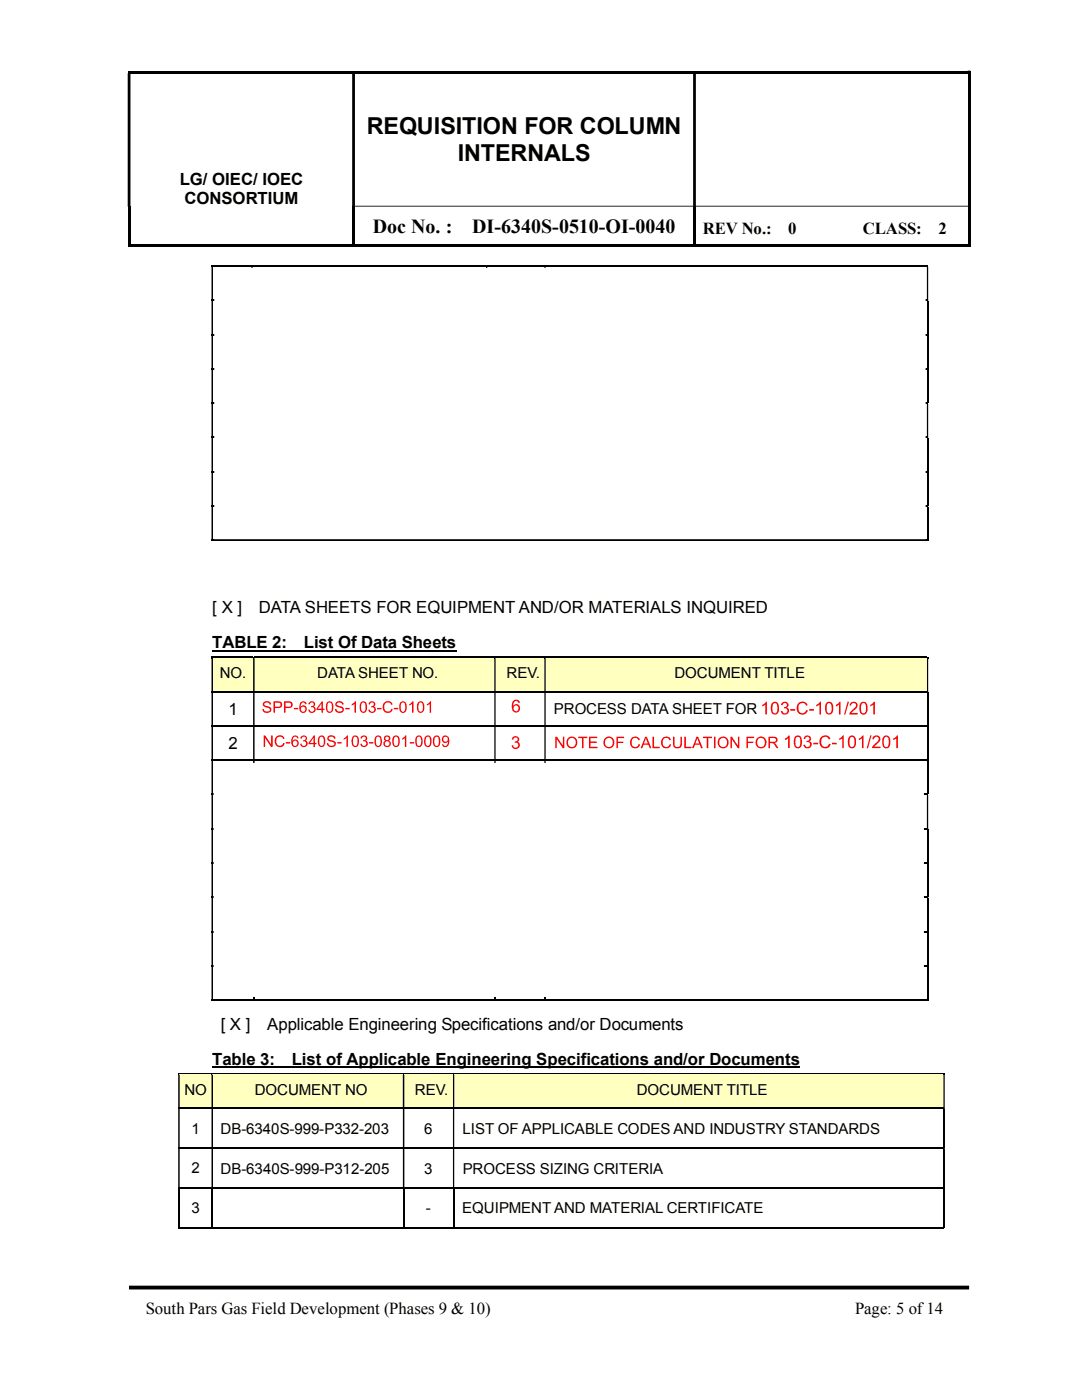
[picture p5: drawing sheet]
<svg xmlns="http://www.w3.org/2000/svg" width="216mm" height="279mm" viewBox="0 0 216 279" stroke-linecap="round" stroke-linejoin="round" font-family="sans-serif">
<g fill="#000">
<path d="M25.5 14.1h168.1v.5h-168.1z" fill-rule="evenodd"/>
<path d="M193.1 14.1h.5v.5h-.5zM25.5 14.6h.5v26.5h-.5zM70.3 14.6h.5v26.5h-.5zM138.3 14.6h.6v26.5h-.6z" fill-rule="evenodd"/>
<path d="M25.5 41.1h.5v.1h-.5zM70.3 41.1h123.3v.1h-123.3z" fill-rule="evenodd"/>
<path d="M42.2 53.2h.3v6.7h-.3zM50.2 53.2h.2v6.7h-.2zM97 53.2h.2v6.7h-.2zM108.6 53.2h.3v6.7h-.3zM185 53.2h.2v6.7h-.2z" fill-rule="evenodd"/>
<path d="M185 59.8h.2v.3h-.2zM42.2 60.1h.3v6.6h-.3zM50.2 60.1h.2v6.6h-.2zM97 60.1h.2v6.6h-.2zM108.6 60.1h.3v6.6h-.3z" fill-rule="evenodd"/>
<path d="M193.1 41.2h.5v8.1h-.5z" fill-rule="evenodd"/>
<path d="M185 66.7h.2v.3h-.2zM42.2 66.9h.3v6.6h-.3zM50.2 66.9h.2v6.6h-.2zM97 66.9h.2v6.6h-.2zM108.6 66.9h.3v6.6h-.3z" fill-rule="evenodd"/>
<path d="M185 73.5h.2v.3h-.2zM42.2 73.7h.3v6.7h-.3zM50.2 73.7h.2v6.7h-.2zM97 73.7h.2v6.7h-.2zM108.6 73.7h.3v6.7h-.3z" fill-rule="evenodd"/>
<path d="M42.2 80.6h.3v6.6h-.3zM50.2 80.6h.2v6.6h-.2zM97 80.6h.2v6.6h-.2zM108.6 80.6h.3v6.6h-.3zM185 80.6h.2v6.6h-.2z" fill-rule="evenodd"/>
<path d="M185 87.2h.2v.3h-.2zM42.2 87.4h.3v6.7h-.3zM50.2 87.4h.2v6.7h-.2zM97 87.4h.2v6.7h-.2zM108.6 87.4h.3v6.7h-.3z" fill-rule="evenodd"/>
<path d="M185 94h.2v.3h-.2zM42.2 94.3h.3v6.6h-.3zM50.2 94.3h.2v6.6h-.2zM97 94.3h.2v6.6h-.2zM108.6 94.3h.3v6.6h-.3z" fill-rule="evenodd"/>
<path d="M185 100.8h.2v.4h-.2zM42.2 101.1h.3v6.6h-.3z" fill-rule="evenodd"/>
</g>
<g fill="#000">
<path d="M193.1 14.6h.5v26.5h-.5zM25.5 41.2h.5v8.1h-.5zM25.5 48.8h44.8v.5h-44.8zM70.3 41.2h.5v8.1h-.5zM70.8 48.8h67.5v.5h-67.5zM138.3 41.2h.6v8.1h-.6zM138.8 48.8h54.3v.5h-54.3zM42.2 66.7h.3v.3h-.3zM50.2 66.7h.2v.3h-.2zM97 66.7h.2v.3h-.2zM108.6 66.7h.3v.3h-.3zM42.2 94h.3v.3h-.3z"/>
<path d="M50.2 94h.2v.3h-.2zM97 94h.2v.3h-.2zM108.6 94h.3v.3h-.3zM42.2 100.8h.3v.4h-.3zM50.2 100.8h.2v.4h-.2zM97 100.8h.2v.4h-.2zM108.6 100.8h.3v.4h-.3z"/>
</g>
<path d="M25.7 257h167.7" fill="none" stroke="#000" stroke-width=".76" stroke-linecap="butt"/>
<path d="M42.2 53.1h143M42.2 107.8h142.8" fill="none" stroke="#000" stroke-width=".21"/>
<path d="M42.2 60h142.8M42.2 73.6h142.8M42.2 80.5h143M42.2 87.3h142.8M42.5 101h7.7M50.4 101h46.6M97.2 101h11.4M108.8 101h76.2" fill="none" stroke="#000" stroke-width=".3"/>
<g fill="none" stroke="#000" stroke-width=".25">
<path d="M42.5 66.8h7.7M50.4 66.8h46.6M97.2 66.8h11.4M108.8 66.8h76.2M185.1 60.1v6.6M185.1 66.9v6.6M185.1 73.7v6.7M42.5 94.1h7.7M50.4 94.1h46.6M97.2 94.1h11.4M108.8 94.1h76.2M185.1 87.4v6.7"/>
<path d="M185.1 94.3v6.6M50.3 101.1v6.6M97.1 101.1v6.6M108.8 101.1v6.6M185.1 101.1v6.8"/>
</g>
<path d="M42.3 129.9h48.8" fill="none" stroke="#000" stroke-width=".38"/>
<g fill="#ffffbf">
<path d="M42.8 132.2h7.4v4.8h-7.4z"/>
<path d="M42.5 131.4h8v6.6h-8z"/>
<path d="M51.1 132.2h47.2v4.8h-47.2z"/>
<path d="M50.8 131.4h47.9v6.6h-47.9z"/>
<path d="M99.2 132.2h9.1v4.8h-9.1z"/>
<path d="M98.8 131.4h9.8v6.6h-9.8z"/>
<path d="M109.2 132.9h75.4v3.5h-75.4z"/>
<path d="M108.8 131.4h76.2v6.6h-76.2z"/>
</g>
<g fill="#000">
<path d="M42.2 131.1h.3v.3h-.3zM42.2 137.9h.3v.3h-.3zM50.5 131.1h.3v.3h-.3zM50.5 137.9h.3v.3h-.3zM98.6 131.1h.3v.3h-.3zM98.6 137.9h.3v.3h-.3zM108.6 131.1h.3v.3h-.3zM108.6 137.9h.3v.3h-.3zM42.2 144.8h.3v.3h-.3zM50.5 144.8h.3v.3h-.3zM98.6 144.8h.3v.3h-.3zM108.6 144.8h.3v.3h-.3z"/>
<path d="M42.2 172.1h.3v.3h-.3zM50.5 172.1h.3v.3h-.3zM98.6 172.1h.3v.3h-.3zM108.6 172.1h.3v.3h-.3zM42.2 185.8h.3v.3h-.3zM50.5 185.8h.3v.3h-.3zM98.6 185.8h.3v.3h-.3zM108.6 185.8h.3v.3h-.3z"/>
</g>
<path d="M42.2 131.2h8.3M50.8 131.2h47.9M98.8 131.2h9.8M108.8 131.2h76.2M42.2 151.7h142.8M42.2 158.6h143M42.2 165.4h142.8M42.2 179.1h142.8M42.2 192.8h142.8M50.7 192.9v6.6" fill="none" stroke="#000" stroke-width=".3"/>
<path d="M42.5 131.4h8M50.8 131.4h47.9M98.8 131.4h9.8M108.8 131.4h76.2" fill="none" stroke="#ffffbf" stroke-width=".2"/>
<g fill="#000">
<path d="M42.2 131.4h.3v6.6h-.3zM50.5 131.4h.3v6.6h-.3zM98.6 131.4h.3v6.6h-.3zM108.6 131.4h.3v6.6h-.3zM185 131.4h.2v6.6h-.2z" fill-rule="evenodd"/>
<path d="M185 131.1h.2v.3h-.2z" fill-rule="evenodd"/>
<path d="M185 137.9h.2v.3h-.2zM42.2 138.2h.3v6.6h-.3zM50.5 138.2h.3v6.6h-.3zM98.6 138.2h.3v6.6h-.3zM108.6 138.2h.3v6.6h-.3z" fill-rule="evenodd"/>
<path d="M42.2 158.7h.3v6.6h-.3zM50.5 158.7h.3v6.6h-.3zM98.6 158.7h.3v6.6h-.3zM108.6 158.7h.3v6.6h-.3zM185 158.7h.2v6.6h-.2z" fill-rule="evenodd"/>
<path d="M185 144.8h.2v.3h-.2zM42.2 145h.3v6.6h-.3zM50.5 145h.3v6.6h-.3zM98.6 145h.3v6.6h-.3zM108.6 145h.3v6.6h-.3z" fill-rule="evenodd"/>
<path d="M185 151.6h.2v.3h-.2zM42.2 151.8h.3v6.7h-.3zM50.5 151.8h.3v6.7h-.3zM98.6 151.8h.3v6.7h-.3zM108.6 151.8h.3v6.7h-.3z" fill-rule="evenodd"/>
<path d="M185 165.3h.2v.3h-.2zM42.2 165.5h.3v6.7h-.3zM50.5 165.5h.3v6.7h-.3zM98.6 165.5h.3v6.7h-.3zM108.6 165.5h.3v6.7h-.3z" fill-rule="evenodd"/>
<path d="M185 172.1h.2v.3h-.2zM42.2 172.4h.3v6.6h-.3zM50.5 172.4h.3v6.6h-.3zM98.6 172.4h.3v6.6h-.3zM108.6 172.4h.3v6.6h-.3z" fill-rule="evenodd"/>
<path d="M185 178.9h.2v.3h-.2zM42.2 179.2h.3v6.6h-.3zM50.5 179.2h.3v6.6h-.3zM98.6 179.2h.3v6.6h-.3zM108.6 179.2h.3v6.6h-.3z" fill-rule="evenodd"/>
<path d="M185 185.8h.2v.3h-.2zM42.2 186.1h.3v6.6h-.3zM50.5 186.1h.3v6.6h-.3zM98.6 186.1h.3v6.6h-.3zM108.6 186.1h.3v6.6h-.3z" fill-rule="evenodd"/>
<path d="M185 192.6h.2v.3h-.2zM42.2 192.9h.3v6.6h-.3z" fill-rule="evenodd"/>
</g>
<g fill="none" stroke="#000" stroke-width=".25">
<path d="M42.5 138h8M50.8 138h47.9M98.8 138h9.8M108.8 138h76.2M185.1 138.2v6.6M42.5 144.9h8M50.8 144.9h47.9M98.8 144.9h9.8M108.8 144.9h76.2M185.1 145v6.6M185.1 151.8v6.7M42.5 172.3h8"/>
<path d="M50.8 172.3h47.9M98.8 172.3h9.8M108.8 172.3h76.2M185.1 165.5v6.7M185.1 172.4v6.6M185.1 179.2v6.6M42.5 185.9h8M50.8 185.9h47.9M98.8 192.9v6.6M98.8 185.9h9.8M108.8 192.9v6.6M108.8 185.9h76.2"/>
<path d="M185.1 186.1v6.6M185.1 192.9v6.8"/>
</g>
<path d="M42.2 199.6h142.8" fill="none" stroke="#000" stroke-width=".21"/>
<path d="M42.3 213h117.3" fill="none" stroke="#000" stroke-width=".38"/>
<g fill="#ffffbf">
<path d="M36.2 215.4h5.7v4.8h-5.7z"/>
<path d="M35.8 214.5h6.4v6.6h-6.4z"/>
<path d="M42.8 215.4h37.3v4.8h-37.3z"/>
<path d="M42.5 214.5h37.9v6.6h-37.9z"/>
<path d="M81 215.4h9v4.8h-9z"/>
<path d="M80.6 214.5h9.8v6.6h-9.8z"/>
<path d="M90.9 215.4h97.1v4.8h-97.1z"/>
<path d="M90.6 214.5h97.7v6.6h-97.7z"/>
</g>
<path d="M35.6 214.2h.3v.3h-.3zM42.2 214.2h.3v.3h-.3zM80.4 214.2h.3v.3h-.3zM90.4 214.2h.2v.3h-.2zM35.6 221.1h.3v.3h-.3zM42.2 221.1h.3v.3h-.3zM80.4 221.1h.3v.3h-.3zM90.4 221.1h.2v.3h-.2z" fill="#000"/>
<path d="M35.6 214.4h6.6M42.5 214.4h37.9M80.6 214.4h9.8M90.6 214.4h97.7M35.6 229.2h152.7M35.7 237.2v7.7M42.4 237.2v7.7M80.5 237.2v7.7" fill="none" stroke="#000" stroke-width=".3"/>
<path d="M35.8 214.5h6.4M42.5 214.5h37.9M80.6 214.5h9.8M90.6 214.5h97.7" fill="none" stroke="#ffffbf" stroke-width=".2"/>
<g fill="#000">
<path d="M35.6 214.5h.3v6.6h-.3zM42.2 214.5h.3v6.6h-.3zM80.4 214.5h.3v6.6h-.3zM90.4 214.5h.2v6.6h-.2zM188.3 214.5h.2v6.6h-.2z" fill-rule="evenodd"/>
<path d="M188.3 214.2h.2v.3h-.2z" fill-rule="evenodd"/>
<path d="M188.3 221.1h.2v.3h-.2zM35.6 221.3h.3v7.8h-.3zM42.2 221.3h.3v7.8h-.3zM80.4 221.3h.3v7.8h-.3zM90.4 221.3h.2v7.8h-.2z" fill-rule="evenodd"/>
<path d="M188.3 229h.2v.3h-.2zM35.6 229.3h.3v7.7h-.3zM42.2 229.3h.3v7.7h-.3zM80.4 229.3h.3v7.7h-.3zM90.4 229.3h.2v7.7h-.2z" fill-rule="evenodd"/>
</g>
<path d="M35.8 221.2h6.4M42.5 221.2h37.9M80.6 221.2h9.8M90.5 237.2v7.7M90.6 221.2h97.7M188.4 221.3v7.8M188.4 229.3v7.7M188.4 237.2v7.9" fill="none" stroke="#000" stroke-width=".25"/>
<path d="M35.6 237.1h152.9M35.6 245h152.7" fill="none" stroke="#000" stroke-width=".21"/>
<g fill="#fff">
<path d="M53.2 238.4h3.4v3.1h-3.4z"/>
<path d="M53 238.2h3.7v3.4h-3.7l.2-.3h3.1v-2.7h-3v2.8h-.1v-.1v.1h-.2z"/>
<path d="M42.8 152.4h141.4v46.4h-141.4z"/>
<path d="M42.6 152.3h141.8v46.7h-141.8l.2-.4h141.2v-46h-141v46.2h-.2v-.2v.2h-.2z"/>
<path d="M42.9 53.6h141.6v53.8h-141.6z"/>
<path d="M42.8 53.5h141.9v54.1h-141.9l.1-.4h141.5v-53.4h-141.3v53.6h-.2v-.2v.2h-.1z"/>
<path d="M51.6 139.2h40v4.3h-40z"/>
<path d="M51.5 139h40.2v4.6h-40.2l.2-.3h39.7v-3.9h-39.5v4.1h-.2v-.2v.2h-.2z"/>
</g>
<path d="M52.6 140.1a.89 .89 0 0 1 1.5 .5h-.3a.5 .5 0 0 0-.6-.5 .5 .5 0 0 0-.4 .6l.1 .1a1.07 1.07 0 0 1 1.2 1 .96 .96 0 0 1-1 .5 .96 .96 0 0 1-.8-.8h.3a.59 .59 0 0 0 .6 .6 .59 .59 0 0 0 .6-.7l-.2-.1a.96 .96 0 0 1-1.1-.9zM54.9 140.2v.8h.6a.42 .42 0 0 0 .5-.4 .42 .42 0 0 0-.5-.4zM54.6 140h.8a.7 .7 0 0 1 .9 .6 .7 .7 0 0 1-.8 .7h-.6v.9h-.3zM57 140.2v.8h.6a.42 .42 0 0 0 .5-.4 .42 .42 0 0 0-.6-.4zM56.7 140h.8a.7 .7 0 0 1 .9 .6 .7 .7 0 0 1-.8 .7h-.6v.9h-.3zM58.6 141.3h.9v.3h-.9zM60 141.5a.48 .48 0 0 0 .9 0 .48 .48 0 0 0-.9 0zM60 140.2a.68 .68 0 0 1 .7-.2 .68 .68 0 0 1 .5 .5h-.3a.48 .48 0 0 0-.6-.3 .48 .48 0 0 0-.3 .7v.2a.73 .73 0 0 1 1.1 0 .73 .73 0 0 1-.1 1 .73 .73 0 0 1-1.1-.1l-.2-.8zM61.8 140.1a.61 .61 0 0 1 .9 0 .61 .61 0 0 1-.1 .9 .71 .71 0 0 1 0 1.2 .71 .71 0 0 1-1.1-.6h.3a.46 .46 0 0 0 .5 .4 .46 .46 0 0 0 .4-.6 .46 .46 0 0 0-.6-.2v-.3a.39 .39 0 0 0 .5-.3 .39 .39 0 0 0-.4-.5 .39 .39 0 0 0-.4 .5l-.3-.1zM64.1 140.4l-.7 1h.7zM64.2 140h.2v1.4h.3v.3h-.3v.5h-.3v-.5h-.9v-.3zM65.5 140.4a1.27 1.27 0 0 0 .3 1.6 1.22 1.22 0 0 0 .1-1.8zM65.3 140.2a.74 .74 0 0 1 .9-.1 .74 .74 0 0 1 .3 .8 .95 .95 0 0 1-.9 1.4 1.65 1.65 0 0 1-.3-2.1zM67.1 140.1a.89 .89 0 0 1 1.5 .5h-.3a.5 .5 0 0 0-.6-.5 .5 .5 0 0 0-.4 .6l.1 .1a1.07 1.07 0 0 1 1.2 1 .96 .96 0 0 1-1 .5 .96 .96 0 0 1-.8-.8h.3a.59 .59 0 0 0 .6 .6 .59 .59 0 0 0 .6-.7l-.2-.1a.96 .96 0 0 1-1.2-.9zM68.9 141.3h.9v.3h-.9zM70.2 140.5l.7-.5h.1v2.2h-.2v-1.7l-.6 .3zM72.2 140.4a1.27 1.27 0 0 0 .3 1.6 1.22 1.22 0 0 0 .2-1.8zM72 140.2a.74 .74 0 0 1 .9-.1 .74 .74 0 0 1 .3 .8 .95 .95 0 0 1-.9 1.4 1.65 1.65 0 0 1-.3-2.1zM73.8 140.1a.61 .61 0 0 1 .9 0 .61 .61 0 0 1-.1 .9 .71 .71 0 0 1 0 1.2 .71 .71 0 0 1-1.1-.6h.3a.46 .46 0 0 0 .5 .4 .46 .46 0 0 0 .4-.6 .46 .46 0 0 0-.6-.2v-.3a.39 .39 0 0 0 .5-.3 .39 .39 0 0 0-.4-.5 .39 .39 0 0 0-.4 .5l-.3-.1zM75.3 141.3h.8v.3h-.8zM76.7 140.2a.99 .99 0 0 1 1.6 .4l-.3 .1a.74 .74 0 0 0-1-.4 .74 .74 0 0 0-.3 1 .7 .7 0 0 0 .6 .7 .7 .7 0 0 0 .8-.6l.3 .1a1.07 1.07 0 0 1-1.5 .7 1.07 1.07 0 0 1-.5-1.5zM78.6 141.3h.8v.3h-.8zM80.1 140.4a1.27 1.27 0 0 0 .3 1.6 1.22 1.22 0 0 0 .2-1.8zM79.9 140.2a.74 .74 0 0 1 .9-.1 .74 .74 0 0 1 .3 .8 .95 .95 0 0 1-.9 1.4 1.65 1.65 0 0 1-.3-2.1zM81.7 140.5l.6-.5h.2v2.2h-.3v-1.7l-.5 .3zM83.6 140.4a1.27 1.27 0 0 0 .3 1.6 1.22 1.22 0 0 0 .2-1.8zM83.4 140.2a.74 .74 0 0 1 .9-.1 .74 .74 0 0 1 .4 .8 .95 .95 0 0 1-1 1.4 1.65 1.65 0 0 1-.3-2.1zM85.2 140.5l.6-.5h.2v2.2h-.3v-1.7l-.5 .3z" fill="#f00"/>
<g fill="#fff">
<path d="M101.4 138.8h5.2v4.7h-5.2z"/>
<path d="M101.3 138.7h5.5v4.9h-5.5l.2-.3h4.9v-4.3h-4.8v4.4h-.1v-.1v.1h-.2z"/>
</g>
<path d="M102.4 141.4a.55 .55 0 0 0 1.1 0 .55 .55 0 0 0-1.1 0zM102.4 139.9a.75 .75 0 0 1 .8-.3 .75 .75 0 0 1 .5 .7h-.3a.53 .53 0 0 0-.7-.4 .53 .53 0 0 0-.3 .7v.3a.81 .81 0 0 1 1.1-.1 .81 .81 0 0 1 .1 1.1 .81 .81 0 0 1-1.1 .2 1.76 1.76 0 0 1-.1-2.2z" fill="#f00"/>
<g fill="#fff">
<path d="M151.2 139.2h26v4.6h-26z"/>
<path d="M151 139.1h26.3v4.9h-26.3l.2-.3h25.8v-4.3h-25.6v4.4h-.2v-.1v.1h-.2z"/>
</g>
<path d="M152.1 140.7l.7-.6h.2v2.5h-.3v-2l-.6 .4zM154.3 140.5a1.61 1.61 0 0 0 .2 1.8h.3a1.56 1.56 0 0 0 0-2zM154.1 140.3a.82 .82 0 0 1 1-.1 .82 .82 0 0 1 .3 .9 1.06 1.06 0 0 1-1 1.5 1.72 1.72 0 0 1-.3-2.3zM156.1 140.2a.67 .67 0 0 1 1 0 .67 .67 0 0 1-.1 1 .78 .78 0 0 1 .1 1.3 .78 .78 0 0 1-1.3-.4v-.2h.3a.51 .51 0 0 0 .6 .4 .51 .51 0 0 0 .4-.6 .51 .51 0 0 0-.7-.3v-.3a.44 .44 0 0 0 .6-.3 .44 .44 0 0 0-.4-.5 .44 .44 0 0 0-.5 .5l-.3-.1zM157.7 141.5h1v.3h-1zM159.4 140.3a1.09 1.09 0 0 1 1.7 .5h-.3a.82 .82 0 0 0-1.1-.4 .82 .82 0 0 0-.4 1.1 .77 .77 0 0 0 .7 .8 .77 .77 0 0 0 .8-.6l.4 .1a1.16 1.16 0 0 1-1.5 .8 1.16 1.16 0 0 1-.7-1.5zM161.5 141.5h.9v.3h-.9zM162.9 140.7l.7-.6h.2v2.5h-.3v-2l-.6 .4zM165.1 140.5a1.61 1.61 0 0 0 .2 1.8h.3a1.56 1.56 0 0 0 0-2zM164.9 140.3a.82 .82 0 0 1 1-.1 .82 .82 0 0 1 .4 .9 1.06 1.06 0 0 1-1.1 1.5 1.72 1.72 0 0 1-.3-2.3zM166.8 140.7l.7-.6h.2v2.5h-.3v-2l-.6 .4zM169.1 140h.3l-.7 2.6h-.3zM169.8 140.2a.82 .82 0 0 1 1.2 .2 .82 .82 0 0 1-.4 1.2l-.7 .7h1.2v.3h-1.6a2.89 2.89 0 0 1 1.2-1.5 .48 .48 0 0 0-.2-.8 .48 .48 0 0 0-.7 .5h-.3zM172 140.5a1.61 1.61 0 0 0 .2 1.8h.2a1.56 1.56 0 0 0 0-2zM171.7 140.3a.82 .82 0 0 1 1-.1 .82 .82 0 0 1 .4 .9 1.06 1.06 0 0 1-1 1.5 1.72 1.72 0 0 1-.4-2.3zM173.6 140.7l.8-.6h.2v2.5h-.3v-2l-.7 .4z" fill="#f00"/>
<g fill="#fff">
<path d="M51.8 146h38.7v4.3h-38.7z"/>
<path d="M51.7 145.8h38.9v4.6h-38.9l.2-.3h38.4v-3.9h-38.3v4h-.1v-.1v.1h-.2z"/>
</g>
<path d="M52.6 146.8h.3l1.2 1.8v-1.8h.3v2.3h-.3l-1.2-1.8v1.8h-.3zM55.2 147a.99 .99 0 0 1 1.6 .4l-.3 .1a.74 .74 0 0 0-1-.4 .74 .74 0 0 0-.4 1 .7 .7 0 0 0 .6 .7 .7 .7 0 0 0 .8-.5h.3a1.07 1.07 0 0 1-1.4 .7 1.07 1.07 0 0 1-.5-1.5zM57 148.1h.9v.3h-.9zM58.4 148.4a.48 .48 0 0 0 .9 0 .48 .48 0 0 0-.9 0zM58.4 147a.68 .68 0 0 1 .7-.2 .68 .68 0 0 1 .5 .5l-.3 .1a.48 .48 0 0 0-.6-.4 .48 .48 0 0 0-.3 .7v.2a.73 .73 0 0 1 1 0 .73 .73 0 0 1 0 1.1 .73 .73 0 0 1-1.1-.2l-.2-.8zM60.2 146.9a.61 .61 0 0 1 .9 0 .61 .61 0 0 1-.1 .9 .71 .71 0 0 1 0 1.2 .71 .71 0 0 1-1.1-.5l.3-.1a.46 .46 0 0 0 .5 .4 .46 .46 0 0 0 .4-.5 .46 .46 0 0 0-.7-.3l.1-.3a.39 .39 0 0 0 .5-.3 .39 .39 0 0 0-.4-.4 .39 .39 0 0 0-.4 .4h-.3zM62.6 147.2l-.7 1.1h.7zM62.6 146.8h.2v1.5h.4v.2h-.4v.6h-.2v-.6h-1v-.2zM63.8 147.2a1.27 1.27 0 0 0 .4 1.7 1.22 1.22 0 0 0 .1-1.8zM63.6 147a.74 .74 0 0 1 1-.1 .74 .74 0 0 1 .3 .8 .95 .95 0 0 1-.9 1.4 1.65 1.65 0 0 1-.4-2.1zM65.5 146.9a.89 .89 0 0 1 1.5 .5h-.3a.5 .5 0 0 0-.6-.5 .5 .5 0 0 0-.4 .7h.1a1.07 1.07 0 0 1 1.2 1 .96 .96 0 0 1-1 .5 .96 .96 0 0 1-.8-.8h.3a.59 .59 0 0 0 .6 .6 .59 .59 0 0 0 .6-.6l-.2-.2a.96 .96 0 0 1-1.2-.9zM67.3 148.1h.9v.3h-.9zM68.6 147.3l.6-.5h.2v2.3h-.3v-1.8l-.5 .3zM70.6 147.2a1.27 1.27 0 0 0 .3 1.7 1.22 1.22 0 0 0 .2-1.8zM70.4 147a.74 .74 0 0 1 .9-.1 .74 .74 0 0 1 .3 .8 .95 .95 0 0 1-.9 1.4 1.65 1.65 0 0 1-.3-2.1zM72.2 146.9a.61 .61 0 0 1 .9 0 .61 .61 0 0 1-.1 .9 .71 .71 0 0 1 0 1.2 .71 .71 0 0 1-1.1-.5l.3-.1a.46 .46 0 0 0 .5 .4 .46 .46 0 0 0 .4-.5 .46 .46 0 0 0-.6-.3v-.3a.39 .39 0 0 0 .5-.3 .39 .39 0 0 0-.4-.4 .39 .39 0 0 0-.4 .4h-.3zM73.6 148.1h.9v.3h-.9zM75.2 147.2a1.27 1.27 0 0 0 .3 1.7 1.22 1.22 0 0 0 .1-1.8zM75 147a.74 .74 0 0 1 .9-.1 .74 .74 0 0 1 .3 .8 .95 .95 0 0 1-.9 1.4 1.65 1.65 0 0 1-.3-2.1zM76.8 148.4a.47 .47 0 0 0 .9 0 .47 .47 0 0 0-.9 0zM76.9 147.4a.37 .37 0 0 0 .7 0 .37 .37 0 0 0-.7 0zM76.8 146.9a.6 .6 0 0 1 .9 0 .6 .6 0 0 1-.1 .9 .67 .67 0 0 1 .2 1 .67 .67 0 0 1-1.1 0 .67 .67 0 0 1 .2-1l-.3-.3zM78.7 147.2a1.27 1.27 0 0 0 .3 1.7 1.22 1.22 0 0 0 .2-1.8zM78.5 147a.74 .74 0 0 1 .9-.1 .74 .74 0 0 1 .4 .8 .95 .95 0 0 1-1 1.4 1.65 1.65 0 0 1-.3-2.1zM80.2 147.3l.7-.5h.2v2.3h-.3v-1.8l-.6 .3zM81.8 148.1h.8v.3h-.8zM83.3 147.2a1.27 1.27 0 0 0 .3 1.7 1.22 1.22 0 0 0 .2-1.8zM83.1 147a.74 .74 0 0 1 .9-.1 .74 .74 0 0 1 .3 .8 .95 .95 0 0 1-.9 1.4 1.65 1.65 0 0 1-.3-2.1zM85.1 147.2a1.27 1.27 0 0 0 .3 1.7 1.22 1.22 0 0 0 .1-1.8zM84.9 147a.74 .74 0 0 1 .9-.1 .74 .74 0 0 1 .3 .8 .95 .95 0 0 1-.9 1.4 1.65 1.65 0 0 1-.3-2.1zM86.8 147.2a1.27 1.27 0 0 0 .3 1.7 1.22 1.22 0 0 0 .2-1.8zM86.6 147a.74 .74 0 0 1 .9-.1 .74 .74 0 0 1 .3 .8 .95 .95 0 0 1-.9 1.4 1.65 1.65 0 0 1-.3-2.1zM88.4 147.5a.5 .5 0 0 0 1 0 .5 .5 0 0 0-1 0zM88.4 147a.81 .81 0 0 1 .9-.1 .81 .81 0 0 1 .3 1 .84 .84 0 0 1-.2 1 .84 .84 0 0 1-1.1-.1l-.1-.3h.3a.47 .47 0 0 0 .6 .3 .47 .47 0 0 0 .3-.6v-.2a.72 .72 0 0 1-1.1 .1 .72 .72 0 0 1 .1-1.1z" fill="#f00"/>
<g fill="#fff">
<path d="M110 146h71v4.7h-71z"/>
<path d="M109.9 145.8h71.2v5h-71.2l.2-.3h70.7v-4.3h-70.6v4.4h-.1v-.1v.1h-.2z"/>
</g>
<g fill="#f00">
<path d="M156.6 147.4l.8-.6h.2v2.5h-.3v-2l-.7 .4z"/>
<path d="M110.8 147h.3l1.2 1.8v-1.8h.3v2.3h-.3l-1.2-1.8v1.8h-.3zM113.6 147.5a.9 .9 0 0 0-.2 1.1 .9 .9 0 0 0 1.1 .4 .89 .89 0 0 0 .3-1.3 .89 .89 0 0 0-1.2-.2zM113 148.2a1.15 1.15 0 0 1 2.3 0 1.15 1.15 0 0 1-2.3 0zM115.4 147h1.8v.3h-.8v2h-.3v-2h-.7zM117.5 147h1.7v.3h-1.4v.7h1.3v.3h-1.3v.7h1.4v.3h-1.7zM121 147.5a.9 .9 0 0 0-.2 1.1 .9 .9 0 0 0 1.1 .4 .89 .89 0 0 0 .3-1.3 .89 .89 0 0 0-1.2-.2zM120.4 148.2a1.15 1.15 0 0 1 2.3 0 1.15 1.15 0 0 1-2.3 0zM123 147h1.5v.3h-1.2v.7h1.1v.3h-1.1v1h-.3zM126.1 147.2a.99 .99 0 0 1 1.6 .5h-.3a.74 .74 0 0 0-1-.4 .74 .74 0 0 0-.4 1 .7 .7 0 0 0 .7 .8 .7 .7 0 0 0 .7-.6l.3 .1a1.07 1.07 0 0 1-1.4 .6 1.07 1.07 0 0 1-.5-1.5zM128.9 147.3l-.4 1.1h.8zM128.7 147h.3l1 2.3h-.4l-.2-.7h-1l-.2 .7h-.4zM130.2 147h.3v2h1.1v.3h-1.4zM132.3 147.2a.99 .99 0 0 1 1.6 .5h-.3a.74 .74 0 0 0-1-.4 .74 .74 0 0 0-.4 1 .7 .7 0 0 0 .6 .8 .7 .7 0 0 0 .8-.6l.3 .1a1.07 1.07 0 0 1-1.4 .6 1.07 1.07 0 0 1-.5-1.5zM134.3 147h.3v1.3a.61 .61 0 0 0 .6 .8 .61 .61 0 0 0 .6-.8v-1.3h.3v1.4a.9 .9 0 0 1-.9 .9 .9 .9 0 0 1-.9-.9zM136.6 147h.3v2h1.1v.3h-1.4zM139.1 147.3l-.3 1.1h.7zM139 147h.3l.9 2.3h-.3l-.3-.7h-.9l-.3 .7h-.3zM140.3 147h1.8v.3h-.8v2h-.3v-2h-.7zM142.5 147h.3v2.3h-.3zM143.7 147.5a.9 .9 0 0 0-.1 1.1 .9 .9 0 0 0 1.1 .4 .89 .89 0 0 0 .3-1.3 .89 .89 0 0 0-1.3-.2zM143.2 148.2a1.15 1.15 0 0 1 2.3 0 1.15 1.15 0 0 1-2.3 0zM145.7 147h.3l1.2 1.8v-1.8h.3v2.3h-.3l-1.2-1.8v1.8h-.3zM148.9 147h1.6v.3h-1.3v.7h1.1v.3h-1.1v1h-.3zM151.3 147.5a.9 .9 0 0 0-.2 1.1 .9 .9 0 0 0 1.2 .4 .89 .89 0 0 0 .3-1.3 .89 .89 0 0 0-1.3-.2zM150.7 148.2a1.15 1.15 0 0 1 2.3 0 1.15 1.15 0 0 1-2.3 0zM153.6 147.3v.7h.7a.4 .4 0 0 0 .5-.3 .4 .4 0 0 0-.4-.4zM153.3 147h1a.63 .63 0 0 1 .8 .6 .63 .63 0 0 1-.6 .7l.8 1h-.3l-.3-.5a.69 .69 0 0 0-.7-.5h-.4v1h-.3z"/>
<path d="M158.9 147.2a1.61 1.61 0 0 0 .2 1.9h.2a1.56 1.56 0 0 0 0-2zM158.6 147a.82 .82 0 0 1 1-.1 .82 .82 0 0 1 .4 .9 1.06 1.06 0 0 1-1 1.5 1.72 1.72 0 0 1-.4-2.3zM160.6 147a.67 .67 0 0 1 1-.1 .67 .67 0 0 1-.1 1 .78 .78 0 0 1 .1 1.3 .78 .78 0 0 1-1.2-.4l-.1-.2h.3a.51 .51 0 0 0 .6 .5 .51 .51 0 0 0 .4-.7 .51 .51 0 0 0-.7-.3l.1-.3a.44 .44 0 0 0 .5-.3 .44 .44 0 0 0-.4-.5 .44 .44 0 0 0-.4 .5l-.3-.1zM162.3 148.2h.9v.4h-.9zM163.9 147a1.09 1.09 0 0 1 1.8 .5l-.3 .1a.82 .82 0 0 0-1.1-.5 .82 .82 0 0 0-.4 1.1 .77 .77 0 0 0 .6 .9 .77 .77 0 0 0 .9-.7l.3 .1a1.16 1.16 0 0 1-1.4 .8 1.16 1.16 0 0 1-.8-1.5zM166 148.2h1v.4h-1zM167.4 147.4l.8-.6h.2v2.5h-.3v-2l-.7 .4zM169.7 147.2a1.61 1.61 0 0 0 .2 1.9h.2a1.56 1.56 0 0 0 0-2zM169.4 147a.82 .82 0 0 1 1-.1 .82 .82 0 0 1 .4 .9 1.06 1.06 0 0 1-1 1.5 1.72 1.72 0 0 1-.4-2.3zM171.4 147.4l.7-.6h.2v2.5h-.3v-2l-.6 .4zM173.7 146.8h.2l-.7 2.6h-.3zM174.3 147a.82 .82 0 0 1 1.3 .2 .82 .82 0 0 1-.5 1.2l-.7 .6h1.3v.3h-1.7a2.89 2.89 0 0 1 1.2-1.5 .48 .48 0 0 0-.2-.7 .48 .48 0 0 0-.6 .4h-.3zM176.5 147.2a1.61 1.61 0 0 0 .2 1.9h.3a1.56 1.56 0 0 0 0-2zM176.3 147a.82 .82 0 0 1 1-.1 .82 .82 0 0 1 .4 .9 1.06 1.06 0 0 1-1.1 1.5 1.72 1.72 0 0 1-.3-2.3zM178.2 147.4l.8-.6h.2v2.5h-.4v-2l-.6 .4z"/>
</g>
<g fill="#fff">
<path d="M101.4 146.1h5.2v4.6h-5.2z"/>
<path d="M101.2 146h5.5v4.9h-5.5l.2-.4h4.9v-4.2h-4.7v4.4h-.2v-.2v.2h-.2z"/>
</g>
<path d="M102.4 147.1a.67 .67 0 0 1 1 0 .67 .67 0 0 1-.1 1 .78 .78 0 0 1 .1 1.3 .78 .78 0 0 1-1.3-.4v-.2l.3-.1a.51 .51 0 0 0 .6 .5 .51 .51 0 0 0 .4-.6 .51 .51 0 0 0-.7-.4v-.2a.44 .44 0 0 0 .6-.4 .44 .44 0 0 0-.4-.5 .44 .44 0 0 0-.5 .5h-.3z" fill="#f00"/>
<g font-size="4.7">
<text x="73.2" y="26.8">REQUISITION FOR COLUMN</text>
<text x="91.4" y="32.2">INTERNALS</text>
</g>
<g font-size="4">
<text x="74.4" y="46.4">Doc No. :</text>
<text x="94.2" y="46.4">DI-6340S-0510-OI-0040</text>
</g>
<g font-size="3.3">
<text x="35.9" y="36.8">LG/ OIEC/ IOEC</text>
<text x="36.8" y="40.6">CONSORTIUM</text>
<text x="140.2" y="46.7">REV No.:</text>
<text x="157.3" y="46.7">0</text>
<text x="172.2" y="46.7">CLASS:</text>
<text x="187.2" y="46.7">2</text>
<text x="42.3" y="122.4">[ X ]</text>
<text x="51.6" y="122.4">DATA SHEETS FOR EQUIPMENT AND/OR MATERIALS INQUIRED</text>
<text x="42.3" y="129.4">TABLE 2:</text>
<text x="60.6" y="129.4">List Of Data Sheets</text>
<text x="45.6" y="142.7">1</text>
<text x="102.8" y="142.7">2</text>
<text x="45.6" y="149.5">2</text>
<text x="102.8" y="149.5">2</text>
<text x="44" y="205.6">[ X ]</text>
<text x="53.3" y="205.6">Applicable Engineering Specifications and/or Documents</text>
<text x="42.3" y="212.5">Table 3:</text>
<text x="58.2" y="212.5">List of Applicable Engineering Specifications and/or Documents</text>
<text x="29.1" y="262.2">South Pars Gas Field Development (Phases 9 &amp; 10)</text>
<text x="170.6" y="262.2">Page: 5 of 14</text>
</g>
<g font-size="3">
<text x="43.9" y="135.4">NO.</text>
<text x="63.3" y="135.4">DATA SHEET NO.</text>
<text x="101.1" y="135.4">REV.</text>
<text x="134.6" y="135.4">DOCUMENT TITLE</text>
<text x="52.4" y="142.5">SPP-6340S-107-C-101</text>
<text x="110.5" y="142.5">PROCESS DATA SHEET FOR 107-C-101/201</text>
<text x="52.4" y="149.4">SPP-6340S-107-C-102</text>
<text x="110.5" y="149.4">PROCESS DATA SHEET FOR 107-C-102/202</text>
<text x="36.8" y="218.5">NO</text>
<text x="50.8" y="218.5">DOCUMENT NO</text>
<text x="82.8" y="218.5">REV.</text>
<text x="127.1" y="218.5">DOCUMENT TITLE</text>
<text x="38.2" y="226.2">1</text>
<text x="44" y="226.3">DB-6340S-999-P332-203</text>
<text x="84.7" y="226.3">6</text>
<text x="92.3" y="226.3">LIST OF APPLICABLE CODES AND INDUSTRY STANDARDS</text>
<text x="38.2" y="234.2">2</text>
<text x="44" y="234.2">DB-6340S-999-P312-205</text>
<text x="84.7" y="234.2">3</text>
<text x="92.3" y="234.2">PROCESS SIZING CRITERIA</text>
<text x="38.2" y="242.1">3</text>
<text x="85" y="242.1">-</text>
<text x="92.2" y="242.1">EQUIPMENT AND MATERIAL CERTIFICATE</text>
</g>
</svg>
